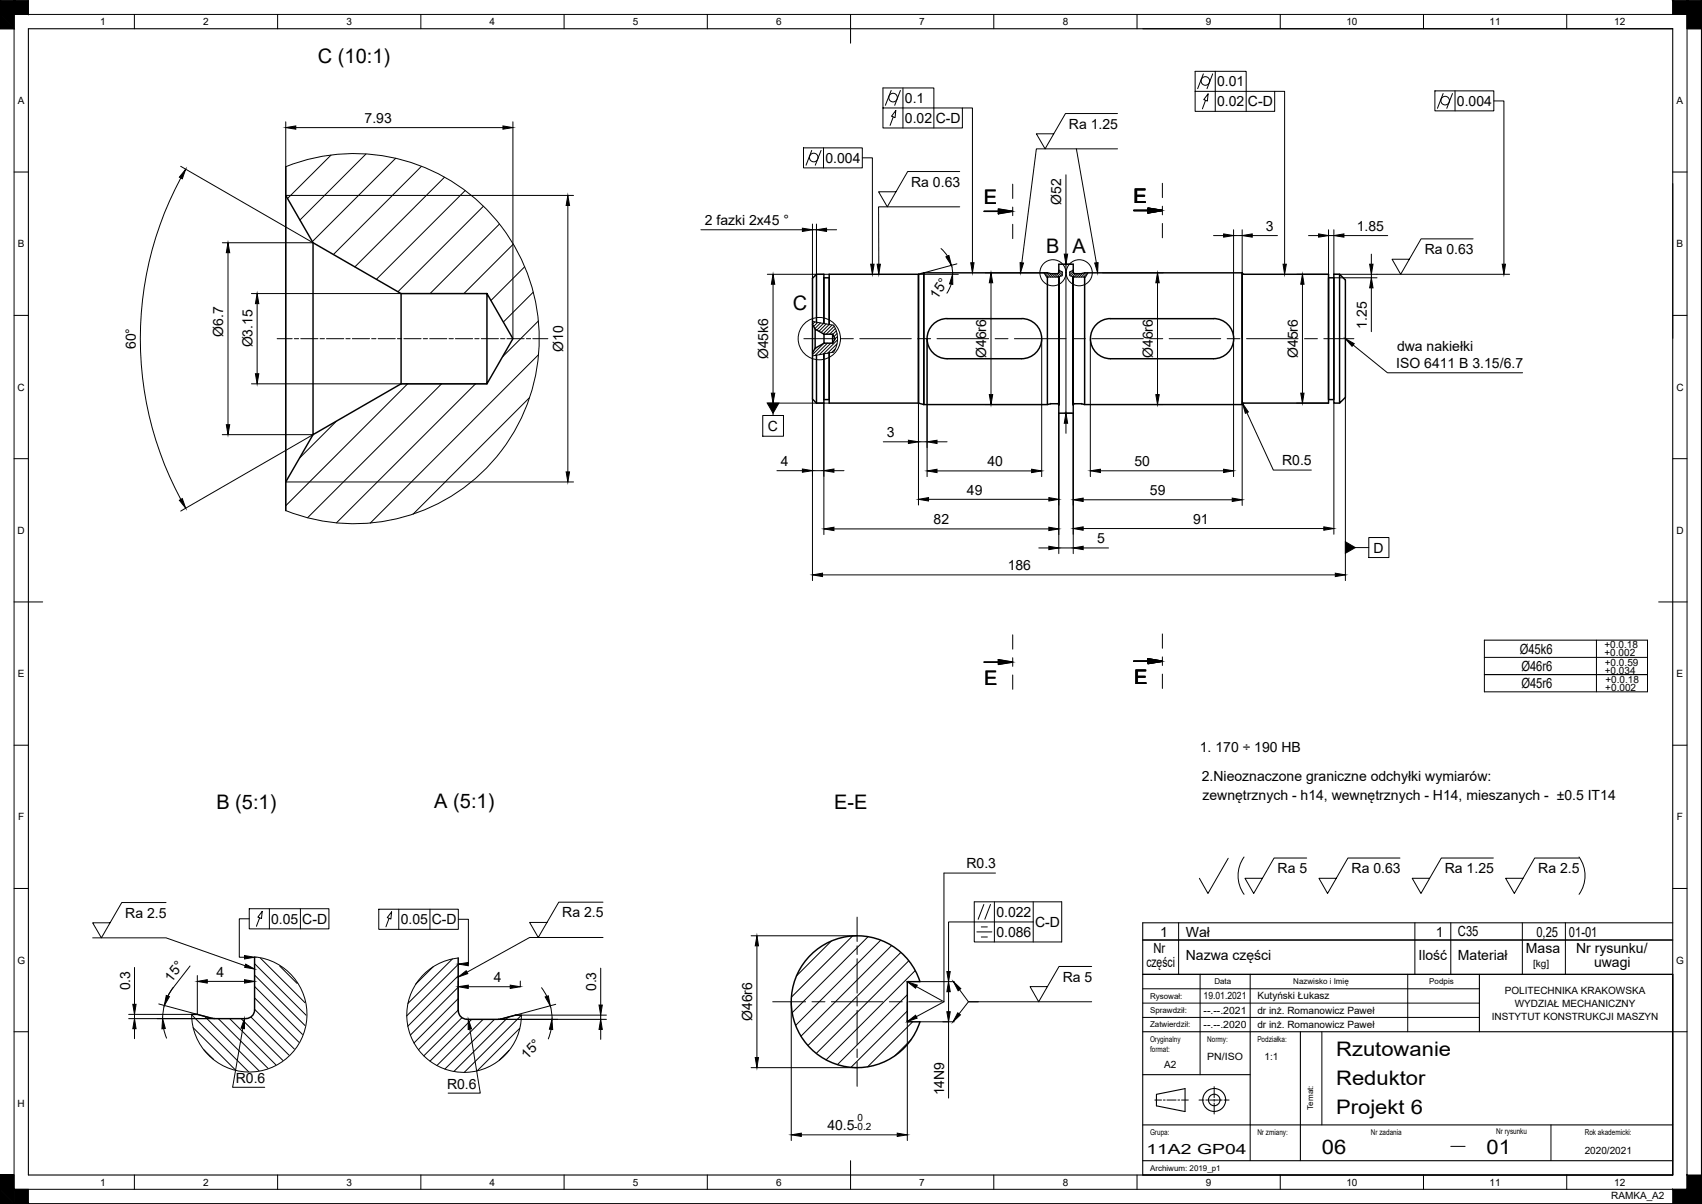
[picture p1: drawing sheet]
<svg xmlns="http://www.w3.org/2000/svg" width="594mm" height="420mm" viewBox="0 0 594 420" stroke-linecap="round" stroke-linejoin="round" font-family="sans-serif">
<!-- layer: AM_7 -->
<g fill="none" stroke="#000" stroke-width=".35">
<path d="M280.6 118.2h10.5M293.3 118.2h4.6M300.1 118.2h18M320.3 118.2h4.5M327.1 118.2h18M347.3 118.2h4.5M354.1 118.2h18M374.4 118.2h4.4M381.1 118.2h18M401.3 118.2h4.5M408.1 118.2h18M428.3 118.2h4.5"/>
<path d="M435.1 118.2h18M455.3 118.2h4.5M462.1 118.2h10.5M299.2 320v8.5M299.2 330.1v3M299.2 334.6v12M269.7 349.6h11.5M283.4 349.6h4.6M290.2 349.6h18M299.2 348.1v3M299.2 352.6v12M310.4 349.6h4.5"/>
<path d="M317.2 349.6h11.5M299.2 366.1v3M299.2 370.6v8.5"/>
</g>
<!-- layer: AM_0 -->
<g fill="none" stroke="#000" stroke-width=".51">
<path d="M99.7 58.2v120M99.7 68.2l9.6 16.5 30.7 17.7v31.5M109.3 84.7v67l30.7-17.8M285 95.7h2.6v17.2M287.6 96.9h1.8M320.6 95.7l1.9-.5v46l-1.9-.5zM365.6 96.7v44.5l1-.3M369 95.5h-2.3l-1.1-.3h-43.1v46h43.1M369.6 94.9v-2.7h5v2.7M369.6 94.9l-.2 .4-.4 .2M374.6 94.9l.2 .4 .4 .2h2.4M378.6 96.7v44.5l-1.1-.3"/>
<path d="M433.6 95.2v46M433.6 95.2h-55l-1.1 .3M433.6 95.2l.5 .5M434.1 95.7h29.6v45h-29.6l-.5 .5M463.7 96.9h1.9v42.5h-1.9zM467.6 95.7h-2v45h2M467.6 95.7l2 2v41l-2 2zM140 102.4h30M170 102.4l9 15.8-9 15.7zM283.6 113.2l.9 1.7M285 112.4v-16.7l-1.4 1.4v42.2l1.4 1.4M287.6 116.6l-3.1-1.7v6.6l3.1-1.7"/>
<path d="M287.6 116.6h3v3.2h-3zM289.4 113.2v-17.5h31.2v45h-31.2v-17.6M290.6 116.6l.9 1.6-.9 1.6M140 133.9h30M284.5 121.5l-.9 1.7M285 124v16.7M287.6 123.5v17.2h-2.6M287.6 139.4h1.8M109.3 151.7l-9.6 16.5M366.8 140.9h2.2M366.8 140.8l-.2 .1M369 140.8l.4 .2 .2 .5"/>
<path d="M369.6 141.2v-44.7v47.7h5v-47.7v44.7M375.2 140.9h2.2M375.2 140.8l-.4 .2-.2 .5M377.4 140.8l.2 .1M378.6 141.2h55M88.9 334.1v18.3a2.98 2.98 0 0 1-3 3M159.9 334.3l.1 18.4a2.98 2.98 0 0 0 3 3M66.8 354h2.1l5.2 1.4M74.1 355.3l.8 .1M74.8 355.5h11.1M162.9 355.7h11M174.7 355.6l-.7 .1"/>
<path d="M181.9 354.2h-1.9l-5.2 1.4M321.1 342.6a23 23 0 0 0-35.4-11.7 23 23 0 0 0 0 37.3 23 23 0 0 0 35.4-11.6"/>
</g>
<g fill="none" stroke="#000" stroke-width=".35">
<path d="M115.5 54.1l-15.1 15.2M127.7 53.8l-23 23M138.1 55.2l-29 29.1M147.1 58l-30.7 30.8M155.2 61.8l-31.3 31.3M162.3 66.5l-30.9 31M168.7 72l-29.8 29.8M174.3 78.2l-24.2 24.2M179.2 85.2l-17.3 17.2M183.1 93.1l-11.7 11.8M364.5 95.2l1.5 1.5M365.3 95.2l1.5 1.5"/>
<path d="M366.2 95.4l1.4 1.3M367.2 95.5l1.2 1.2M368 95.5l1.1 1.1M368.8 95.5l.9 1M369.4 95.3l1 1M369.6 94.3l1.2 .6v1.3l-1.8 .5h-3.7l-.9-1.5M369.6 94.7l1.2 1.2M370.3 94.7l.5 .4M373.9 94.7l-.5 .4M374.6 94.3l-1.2 .6v1.3l1.8 .5h3.7l.9-1.5M374.6 94.7l-1.2 1.2M374.8 95.3l-1 1"/>
<path d="M375.4 95.5l-1 1M376.2 95.5l-1.2 1.1M377 95.5l-1.2 1.2M377.9 95.4l-1.3 1.3M378.9 95.2l-1.5 1.5M379.7 95.2l-1.5 1.5M96.7 118.2h5.3M102.7 118.2h1.5M105 118.2h6M111.7 118.2h1.5M114 118.2h6M120.7 118.2h1.5"/>
<path d="M123 118.2h6M129.7 118.2h1.5M132 118.2h6M138.7 118.2h1.5M141 118.2h6M147.7 118.2h1.5M150 118.2h6M156.7 118.2h1.5M159 118.2h6M165.7 118.2h1.5M168 118.2h6M174.7 118.2h1.5"/>
<path d="M177 118.2h6M183.7 118.2h1.5M186 118.2h5.2M186.1 101.9l-10.4 10.5M187.9 112l-12.5 12.5M283.6 112.2l7.3 1.3M284.4 112.4l-.8 .8M285.4 112.5l-1.4 1.4M286.4 112.7l-2 2M287.4 112.9l-2.3 2.3M287.6 119.8l-4 4M288.4 113l-2.5 2.6"/>
<path d="M288.8 119.8l-4.3 4.2M289.4 113.2l-2.8 2.8M290 119.8l-4 4M290.4 113.4l-3 3.1M291 113.5a8.7 8.7 0 0 1 0 9.4l-7.4 1.3M291.2 113.9l-2.8 2.7M291.5 114.6l-1.9 2M291.9 115.5l-1.2 1.2M292.1 116.4l-1 1.1M292.3 117.5l-.8 .8M292.3 118.6l-4.9 4.9M142.3 133.9l-42.6 42.6"/>
<path d="M154.1 133.9l-46.7 46.8M166 133.9l-48.6 48.6M184.8 138.8l-40.6 40.6M188 123.8l-58.8 58.7M284.8 121.4l-.4 .4M291.5 121.8l-1.2 1.2M292.1 120l-3.3 3.3M117.4 147l-12.8 12.8M88.9 336.3l17.9 18M90.9 334.4l15.6 15.5M97.6 337.1l6.1 6.1M151.2 337.4l-6.1 6.1"/>
<path d="M157.9 334.6l-15.5 15.6M159.9 336.6l-18 17.9M66.8 354.1l19.9 19.9M67.4 358.6l14.8 14.8M71.4 354.7l19 19M76.2 355.5l17.4 17.3M80.2 355.5l16.1 16.1M84.2 355.5l14.6 14.6M87.6 354.9l13.3 13.3M88.9 352.2l13.8 13.9M88.9 348.2l15.5 15.5M88.9 344.3l16.7 16.7"/>
<path d="M88.9 340.3l17.6 17.6M159.9 352.5l-13.9 13.9M159.9 348.5l-15.4 15.5M159.9 344.5l-16.7 16.7M159.9 340.5l-17.6 17.6M161.2 355.2l-13.3 13.3M164.6 355.7l-14.5 14.6M168.6 355.7l-16.1 16.2M172.6 355.7l-17.3 17.4M177.4 354.9l-19 19M181.4 358.9l-14.8 14.8M181.9 354.3l-19.8 19.9"/>
<path d="M71.1 366.3l3.5 3.4M177.7 366.5l-3.5 3.5"/>
</g>
<!-- layer: AM_0N -->
<path d="M330.6 111.2h26a7 7 0 0 1 7 7 7 7 0 0 1-7 7h-26M330.6 111.2a7 7 0 0 0-7 7 7 7 0 0 0 7 7M383 112.9a7 7 0 0 1 4.6-1.7h36a7 7 0 0 1 7 7 7 7 0 0 1-7 7h-36a7 7 0 0 1-6.5-4.6 7 7 0 0 1 1.9-7.7zM316.7 356.3l.3 .3h4.1M317 342.6h4.1M317 342.5l-.3 .3v13.8" fill="none" stroke="#000" stroke-width=".51"/>
<!-- layer: AM_5 -->
<g fill="none" stroke="#000" stroke-width=".35">
<path d="M308.2 37.7h27.7v7h-27.7v-14h17.8v14M311.1 31.6l-2.1 5.1M312.7 38.6l-.3 2.5-1.2-.5zM314.3 31.6l-2 5.1M315.2 30.7v14M335.9 37.7h3.5v54M390.1 39.6h-18.2l-7.1 12.3-3.1-5.2h6.1M417.2 31.9h27.7v7h-27.7v-14h17.8v14M420 25.8l-2 5.1M420.8 35l-1.1 3M421.7 32.8l-.3 2.5-1.2-.5zM423.3 25.8l-2 5.1"/>
<path d="M424.2 24.9v14M444.9 31.9h3.5v60.3M500.8 31.7h20.6v7h-20.6zM503.7 32.6l-2 5.2M507 32.6l-2 5.2M507.9 31.7v7M521.4 35.2h3.5v57M63.1 58l46.2 26.7h-31.7M99.7 42.5v135.7M103.3 44.5h72.3M179 42.5v75.7M280.5 51.6h20.5v7h-20.5z"/>
<path d="M283.3 52.5l-2 5.2M286.6 52.5l-2 5.2M287.4 51.6v7M301 55.1h3.5v37.1M311.8 40.8l-1.1 3M335 59.9h-18.2l-7.1 12.3-3-5.3h6M375.7 51.9l7 39.8M390.1 51.9h-28.4l-5 39.8M63.1 62.1a118.3 118.3 0 0 0 0 112.2M99.7 68.2h100.5M198.2 71.7v93M283.6 78.2v18.9"/>
<path d="M285 78.2v17.5M335 72.2h-28.3v20M372.1 61v27.7M79.6 88.2v60M244.6 80.2h35.5M267.8 95.7h21.6M269.8 99.2v38M283.6 80.2h1.4M288.5 80.2h3.5M320.6 95.7h13.9M328.5 86.7l2.2 2.7M332 99.2l-1.5 3.1"/>
<path d="M332.1 92.6l.4 3.1M334 92.1l-11.5 3.1M343.9 95.2h21.7M345.9 98.7v39M371.6 92.2h2.5M372.1 92.2v52M384.9 95.2h21.1M404 98.7v39M423.6 82.2h3.5M430.6 80.2v86.1M430.6 82.2h3M433.6 80.2v38"/>
<path d="M437.1 82.2h8.8M454.6 99.2v38M456.7 82.2h3.5M463.7 80.2v15.5h-11.1M463.7 82.2h1.9M465.6 80.2v15.5h61.3M465.6 96.9h15.1M469.1 82.2h15.3M478.7 88.7v3.5M478.7 95.7v1.2M514.2 83.4h-18.2l-7.1 12.3-3-5.2h6.1M87.8 102.4h82.2"/>
<path d="M89.7 106v24.4M320.6 118.2v58M323.6 118.2v48.1M363.6 118.2v48.1M380.6 118.2v48.1M478.7 100.5v15.2M87.8 133.9h82.2M283.6 139.3v63.3M469.6 138.7v63.9M472.3 120.4l12 9.7h47.2M77.6 151.7h31.7l-46.2 26.7M266.2 145h7.3v7.2h-7.3z"/>
<path d="M267.8 140.7h21.6M269.8 144.2v.8M287.6 140.7v45.9M308.3 154.2h8.8M320.6 154.2h3M327.1 154.2h3.5M343.9 141.2h21.7M369.6 144.2v49M371.6 144.2h2.5M372.1 147.7v3.5M374.6 144.2v49M404 141.2h2"/>
<path d="M433.6 141.2v35.2M435.2 144l9.3 20h13.2M452.6 140.7h11.1M465.6 140.7v45.7M99.7 168.2h100.5M271.2 164.3h8.9M283.6 164.3h4M291.1 164.3h3.5M324.1 174.2h42M327.1 164.3h33M378.1 174.4h52M384.1 164.3h43"/>
<path d="M291.1 184.6h75M362.6 191.2h3.5M369.6 191.2h5M378.1 191.2h8.8M378.1 184.4h84M473.1 191.1h4.7M477.8 187.6h7v7h-7zM287.1 200.6h179M428.7 299.5l-7.1 12.3-3-5.3M434.2 299.1a11.2 11.2 0 0 0 0 13M456.1 299.4h-11.4l-7.1 12.4-3-5.3h6M488.7 299.4h-18.2l-7.1 12.4-3-5.3h6"/>
<path d="M521.3 299.4h-18.2l-7.1 12.4-3.1-5.3h6.1M551.1 299.4h-15.4l-7.1 12.4-3.1-5.3h6.1M551.2 299.1a11.2 11.2 0 0 1 0 13M87 317.1h27.8v7h-27.8zM91.5 318.1l-.2 2.4-1.3-.5zM94 317.1v7M104.9 317.1v7M132.2 317.3h27.8v7h-27.8zM136.7 318.2l-.3 2.5-1.2-.5zM139.2 317.3v7M150.1 317.3v7M210.5 314.8h-15.5l-7.1 12.4-3-5.3h6"/>
<path d="M329.5 304.7h18M340.1 314.7h30.5v14h-30.5zM343.4 315.6l-2 5.2M345.7 315.6l-2 5.2M347.1 314.7v14M360.6 314.7v14M46.9 337.6v12.9M66.3 337.1l-5.8 7.5M87 320.6h-3.5v13.5h1.8M90.6 320.3l-1.1 3M135.8 320.5l-1.1 2.9M160 320.8h3.5l-.1 15.6"/>
<path d="M209.7 337.9v12.8M210.5 327.2h-25.6l-21.9 12.1M262.2 326.6h37M264.2 330.1v39M341 325.2h5.2M342.5 323.5h2.1M342.5 327h2.1M360.6 321.7h-29.5v17.3M381 337.3h-11.3l-7.2 12.3-3-5.3h6.1M44.9 355.5h29.9M46.9 354v1.5M46.9 359v3.5"/>
<path d="M55.4 350.4l18.7 5M57.1 358.9l1 3.4M60.5 344.6l-1.9 3M60.5 344.6a17.7 17.7 0 0 0-3.7 10.9M68.9 340.4v13.6h-24M72.3 342.5h13M84.8 358.9l-3.6 20.5h11.2M88.9 340.4v2.1M159.9 342.3v10.4M163.4 344.3h14.7M164 359.2l3.6 22.3h-11.2M173.9 355.7h37.8"/>
<path d="M180 354.2h31.7M181.6 342.3v2M189 344.7l1.9 3M192.1 351l.6 4.7M192.4 359.2l-1 3.4M194 350.5l-19.2 5.1M209.7 354.2v1.5M209.7 359.2v3.5M276.2 349.6v48.4M316.7 349.6v48.4M319.9 344.3l9.6 5.3-9.7 5.2M321.1 342.6h12"/>
<path d="M329.1 356.6h2v26.6M331.1 346.1v7M334.9 345.4l3.1 4.2h3.5M381 349.6h-43l-3.2 4.2M262.2 372.6h37M279.7 396h33.5"/>
<circle cx="311.7" cy="34.1" r="1.5"/>
<circle cx="420.7" cy="28.3" r="1.5"/>
<circle cx="504.4" cy="35.1" r="1.5"/>
<circle cx="284" cy="55" r="1.5"/>
</g>
<g fill="#000" stroke="#000" stroke-width=".35">
<path d="M99.7 44.5l3.6-.6v1.2zM175.6 43.9l3.4 .6-3.4 .6zM64.8 59.1l-1.2 3.3-1-.6zM198.2 68.2l.6 3.5h-1.2zM280.1 79.6l3.5 .6-3.5 .6zM285 80.2l3.5-.6v1.2zM79.6 84.7l.6 3.5h-1.2zM269.8 95.7l.6 3.5h-1.2zM303.9 92.2h1.2l-.6 3.5zM306.2 92.2h1.1l-.6 3.5zM330.2 89.6l1-.4 .9 3.4zM332.5 95.7l.1 3.5-1.2-.1z"/>
<path d="M338.8 91.7h1.2l-.6 3.5zM345.9 95.2l.6 3.5h-1.2zM356.1 91.7l1.2 .1-1.1 3.4zM371.5 88.7h1.2l-.6 3.5zM382.1 91.8l1.2-.1-.2 3.5zM404 95.2l.6 3.5h-1.2zM427.1 81.6l3.5 .6-3.5 .6zM433.6 82.2l3.5-.6v1.2zM447.8 92.2h1.2l-.6 3.5zM454.6 95.7l.6 3.5h-1.2zM460.2 81.6l3.5 .6-3.5 .6zM465.6 82.2l3.5-.6v1.2z"/>
<path d="M478.1 92.2h1.2l-.6 3.5zM524.3 92.2h1.2l-.6 3.5zM89.7 102.4l.6 3.6h-1.1zM478.7 96.9l.6 3.6h-1.2zM89.2 130.4h1.1l-.6 3.5zM269.2 137.2h1.2l-.6 3.5zM345.3 137.7h1.2l-.6 3.5zM403.4 137.7h1.2l-.6 3.5zM454 137.2h1.2l-.6 3.5zM469.6 118.2l3.1 1.7-.8 1zM79 148.2h1.2l-.6 3.5zM267.8 140.7h4.1l-2.1 3.5z"/>
<path d="M317.1 153.6l3.5 .6-3.5 .6zM323.6 154.2l3.5-.6v1.2zM372.1 144.2l.6 3.5h-1.2zM433.7 140.8l2 3-1 .4zM62.6 174.6l1-.6 1.2 3.3zM197.6 164.7h1.2l-.6 3.5zM280.1 163.7l3.5 .6-3.5 .5zM287.6 164.3l3.5-.6v1.1zM320.6 174.2l3.5-.5v1.1zM323.6 164.3l3.5-.6v1.2zM360.1 163.7l3.5 .6-3.5 .6zM366.1 173.7l3.5 .5-3.5 .6z"/>
<path d="M374.6 174.4l3.5-.6v1.2zM380.6 164.3l3.5-.6v1.2zM427.1 163.7l3.5 .6-3.5 .6zM430.1 173.8l3.5 .6-3.5 .6zM287.6 184.6l3.5-.6v1.2zM366.1 190.6l3.5 .6-3.5 .6zM366.1 184l3.5 .6-3.5 .6zM374.6 191.2l3.5-.6v1.2zM374.6 184.4l3.5-.5v1.1zM462.1 183.9l3.5 .5-3.5 .6zM469.6 189.1l3.5 2-3.5 2zM283.6 200.6l3.5-.6v1.2z"/>
<path d="M466.1 200l3.5 .6-3.5 .6zM85.3 333.5l3.6 .6-3.6 .5zM159.9 341l2.8-2.2 .6 1zM159.9 336.4l3.5-.5v1.1zM264.2 326.6l.6 3.5h-1.2zM330.5 339h1.2l-.6 3.6zM46.9 355.5l.6 3.5h-1.1zM46.4 350.5h1.1l-.6 3.5zM56.8 355.5l.9 3.4-1.2 .1zM58 347.4l1.1 .4-1.7 3.1zM68.9 342.5l3.4-.6v1.2zM85.3 355.4v3.6l-1.1-.2z"/>
<path d="M85.3 341.9l3.6 .6-3.6 .6zM159.9 344.3l3.5-.5v1.1zM163.4 355.7l1.2 3.3-1.2 .2zM178.1 343.8l3.5 .5-3.5 .6zM190.3 347.9l1.1-.4 .7 3.5zM192.7 355.7l.2 3.6-1.1-.1zM209.7 355.7l.5 3.5h-1.1zM209.1 350.7h1.1l-.5 3.5zM316.8 342.6l3.4 1.2-.6 1zM316.8 356.4l2.8-2.1 .5 1zM331.1 342.6l.6 3.5h-1.2zM330.5 353.1h1.2l-.6 3.5z"/>
<path d="M332.8 342.6l2.6 2.4-1 .7zM334.3 353.4l.9 .8-2.5 2.4zM263.6 369.1h1.2l-.6 3.5zM276.2 396l3.5-.6v1.2zM313.2 395.4l3.5 .6-3.5 .6z"/>
</g>
<!-- layer: osie -->
<path d="M343.5 73.7h5M348.5 72.9l5 .8-5 .9zM395.7 73.4h5M400.7 72.6l5 .8-5 .9zM343.5 231.1h5M348.5 230.2l5 .9-5 .8zM395.7 230.8h5M400.7 229.9l5 .9-5 .8z" fill="none" stroke="#000" stroke-width=".51"/>
<path d="M348.5 72.9l5 .8-5 .9zM400.7 72.6l5 .8-5 .9zM348.5 230.2l5 .9-5 .8zM400.7 229.9l5 .9-5 .8z" fill="#000" stroke="#000" stroke-width=".35"/>
<!-- layer: AM_4 -->
<g fill="none" stroke="#000" stroke-width=".35">
<circle cx="367.5" cy="95.2" r="4.6"/>
<circle cx="376.7" cy="95.2" r="4.6"/>
<circle cx="286" cy="118.2" r="7.4"/>
</g>
<!-- layer: 5 wymiarowanie -->
<g fill="none" stroke="#000" stroke-width=".35">
<path d="M99.7 58.2a64.6 64.6 0 0 1 88.5 60 64.6 64.6 0 0 1-88.5 60M353.5 64.3v5M353.5 72.3v3M353.5 78.3v5M405.7 64v5M405.7 72v3M405.7 78v5M285 83.7v12M433.7 140.6l.2 .5M353.5 221.5v5M353.5 229.5v3M353.5 235.5v5"/>
<path d="M405.7 221.2v5M405.7 229.2v3M405.7 235.2v5M575.1 223.4v18M58 315h-15.5l-7.1 12.3-3.1-5.3h6.1M329.5 304.7v44.9M32.3 327.3h25.7l27.6 9.7M88.9 333.9a20.1 20.1 0 0 1 18.2 21.3 20.1 20.1 0 0 1-20.7 18.9 20.1 20.1 0 0 1-19.5-20.1M160 334.3a20 20 0 0 0-18 21.3 20 20 0 0 0 20.7 18.6 20 20 0 0 0 19.3-20M321.1 356.6h12"/>
</g>
<!-- layer: AM_8 -->
<path d="M290.2 328.4l-12.2 12.1M297.6 326.6l-21.4 21.4M303 326.9l-26.5 26.5M307.4 328.1l-29.7 29.7M311.2 329.9l-31.6 31.7M314.5 332.4l-32.5 32.5M317.2 335.3l-32.3 32.3M319.4 338.7l-31.1 31.2M316.7 347.1l-24.4 24.4M316.7 352.8l-19.7 19.7M318.6 356.6l-15.7 15.7M318 362.8l-5.6 5.6" fill="none" stroke="#000" stroke-width=".35"/>
<!-- layer: 5 wymiarowanie -->
<path d="M85.8 336.5l3.1 1.7-3.5-.6z" fill="#000" stroke="#000" stroke-width=".35"/>
<!-- layer: 0A widoczne krawedzie i zarysy -->
<g fill="none" stroke="#000" stroke-width=".38">
<path d="M9.9 10h574v400h-574zM593.9 .2v419.8h-593.9M518.1 223.4h57M398.9 328h185M583.9 322h-185v88M398.9 340h185M516.4 340v20M398.9 375h37.5M398.9 360h185M436.4 360v32.6M453.9 360v45M398.9 392.6h185"/>
<path d="M403.6 381.9l10-2v8l-10-2zM398.9 405h185"/>
<circle cx="423.8" cy="383.9" r="4"/>
<circle cx="423.8" cy="383.9" r="2.01"/>
</g>
<!-- layer: TB_RYS -->
<g fill="none" stroke="#000" stroke-width=".35">
<path d="M518.1 235.4h57M518.1 223.4v18h57M518.1 229.4h57M557.2 223.4v18M398.9 328h185M411.4 322v18M493.9 322v18M506.4 322v18M531.4 322v18M546.4 322v18M398.9 355h117.5M398.9 350.1h117.5"/>
<path d="M398.9 345.1h117.5M418.9 340v35M436.4 340v20M491.4 340v20M461.4 360v32.6M436.4 392.6v12.4M541.4 392.6v12.4M506.4 400.1h5"/>
</g>
<!-- layer: 7 osie -->
<g fill="none" stroke="#000" stroke-width=".35">
<path d="M423.8 379.2v3.8M403.1 383.9h2.3M406.1 383.9h.6M407.3 383.9h3.2M411.1 383.9h.7M412.4 383.9h2.4M418.5 383.9h1.7M420.9 383.9h.6M422.1 383.9h3.2M423.8 383.7v.6M423.8 384.9v3.8M426 383.9h.6"/>
<path d="M427.2 383.9h1.8"/>
</g>
<!-- layer: RAMKA -->
<g fill="none" stroke="#000" stroke-width=".35">
<path d="M4.9 .2v9.8h-4.9M4.9 5h584v410h-584zM9.9 .2v4.8h-9.9M46.9 5v5M96.9 5v5M146.9 5v5M196.9 5v5M246.9 5v5M296.9 5v10.1M346.9 5v5M396.9 5v5M398.9 10h185"/>
<path d="M446.9 5v5M496.9 5v5M546.9 5v5M583.9 .2v4.8h10v-4.8v9.8h-5v-9.8M4.9 60h5M583.9 64.1v54M583.9 60h5M4.9 110.1h5M583.9 110.1h5M4.9 160.1h5M583.9 160.1h5M4.9 210.1h10"/>
<path d="M579 210.1h9.9M4.9 260.1h5M583.9 260.1h5M4.9 310h5M583.9 310h5M583.9 340v70h-185M4.9 360h5M583.9 360h5M46.9 410v5M96.9 410v5M146.9 410v5M196.9 410v5"/>
<path d="M246.9 410v5M296.9 405v10M346.9 410v5M396.9 410v5M446.9 410v5M496.9 410v5M546.9 410v5"/>
</g>
<g fill="#000" stroke="#000" stroke-width=".35">
<path d="M0 5.1l4.9 4.9h-4.9zM0 .2h4.9v4.8zM5 .2h4.9v4.8zM584 .2h4.9v4.8zM589 .2h4.9v4.8zM0 410.1l4.9 4.9h-4.9zM0 415.1l4.9 4.9h-4.9z"/>
<path d="M0 .2v4.8h4.9zM0 .2l4.9 4.8z"/>
<path d="M4.9 .2v4.8h5zM4.9 .2l5 4.8z"/>
<path d="M0 5.1l4.9 4.9v-5zM0 5h4.9z"/>
<path d="M583.9 .2v4.8h5zM583.9 .2l5 4.8z"/>
<path d="M588.9 .2v4.8h5zM588.9 .2l5 4.8z"/>
<path d="M588.9 5l5 5v-5zM588.9 5l5 5h-5z"/>
<path d="M0 410.1l4.9 4.9v-5zM0 410h4.9z"/>
<path d="M4.9 415l5 5v-5zM4.9 415l5 5h-5z"/>
<path d="M583.9 415l5 5v-5zM583.9 415l5 5h-5z"/>
<path d="M588.9 410l5 5v-5zM588.9 410l5 5h-5z"/>
<path d="M588.9 415l5 5v-5zM588.9 415l5 5h-5z"/>
<path d="M0 415.1l4.9 4.9v-5zM0 415h4.9z"/>
</g>
<g font-size="7">
<text x="111" y="22.1">C (10:1)</text>
<text x="343.5" y="71.2">E</text>
<text x="395.7" y="71">E</text>
<text x="365.1" y="88.1">B</text>
<text x="374.4" y="88.1">A</text>
<text x="276.7" y="108.3">C</text>
<text x="343.6" y="239.1">E</text>
<text x="395.9" y="238.8">E</text>
<text x="151.6" y="281.9">A (5:1)</text>
<text x="75.5" y="282.3">B (5:1)</text>
<text x="291.2" y="282.3">E-E</text>
<text x="466.4" y="368.6">Rzutowanie</text>
<text x="466.4" y="378.5">Reduktor</text>
<text x="466.4" y="388.6">Projekt 6</text>
<text x="461.4" y="402.5">06</text>
<text x="518.9" y="402.5">01</text>
</g>
<g font-size="4.9">
<text x="315.8" y="35.9">0.1</text>
<text x="424.9" y="30.1">0.01</text>
<text x="424.9" y="37.1">0.02</text>
<text x="435.6" y="37.1">C-D</text>
<text x="508.6" y="37">0.004</text>
<text x="127.3" y="43">7.93</text>
<text x="315.8" y="42.9">0.02</text>
<text x="326.6" y="42.9">C-D</text>
<text x="373.1" y="44.9">Ra 1.25</text>
<text x="288.1" y="56.8">0.004</text>
<text x="318.1" y="65.1">Ra 0.63</text>
<text x="370.4" y="71.5" transform="rotate(-90 370.4 71.5)">Ø52</text>
<text x="246" y="78.7">2 fazki 2x45 °</text>
<text x="441.9" y="80.6">3</text>
<text x="473.5" y="80.6">1.85</text>
<text x="497.3" y="88.6">Ra 0.63</text>
<text x="327.1" y="104.6" transform="rotate(-56 327.1 104.6)">15°</text>
<text x="77.9" y="117.6" transform="rotate(-90 77.9 117.6)">Ø6.7</text>
<text x="477.1" y="114.8" transform="rotate(-90 477.1 114.8)">1.25</text>
<text x="47.4" y="121.8" transform="rotate(-90 47.4 121.8)">60°</text>
<text x="88.1" y="121.2" transform="rotate(-90 88.1 121.2)">Ø3.15</text>
<text x="196.6" y="122.9" transform="rotate(-90 196.6 122.9)">Ø10</text>
<text x="268.2" y="125.4" transform="rotate(-90 268.2 125.4)">Ø45k6</text>
<text x="344.3" y="125" transform="rotate(-90 344.3 125)">Ø46r6</text>
<text x="402.4" y="125" transform="rotate(-90 402.4 125)">Ø46r6</text>
<text x="453" y="125" transform="rotate(-90 453 125)">Ø45r6</text>
<text x="487.6" y="122.4">dwa nakiełki</text>
<text x="487.3" y="128.3">ISO 6411 B 3.15/6.7</text>
<text x="268.1" y="150.4">C</text>
<text x="309.6" y="152.6">3</text>
<text x="272.6" y="162.7">4</text>
<text x="344.7" y="162.8">40</text>
<text x="396" y="162.8">50</text>
<text x="447.5" y="162.2">R0.5</text>
<text x="337.5" y="172.7">49</text>
<text x="401.4" y="172.8">59</text>
<text x="325.9" y="183">82</text>
<text x="416.4" y="182.9">91</text>
<text x="382.9" y="189.7">5</text>
<text x="479.5" y="192.8">D</text>
<text x="351.7" y="199.1">186</text>
<text x="530.4" y="228.3">Ø45k6</text>
<text x="531" y="234.1">Ø46r6</text>
<text x="531" y="240.2">Ø45r6</text>
<text x="418.8" y="262.4">1. 170 ÷ 190 HB</text>
<text x="419.5" y="272.7">2.Nieoznaczone graniczne odchyłki wymiarów:</text>
<text x="419.7" y="279.1">zewnętrznych - h14, wewnętrznych - H14, mieszanych - ±0.5 IT14</text>
<text x="337.4" y="302.9">R0.3</text>
<text x="445.9" y="304.7">Ra 5</text>
<text x="471.8" y="304.7">Ra 0.63</text>
<text x="504.3" y="304.7">Ra 1.25</text>
<text x="536.9" y="304.7">Ra 2.5</text>
<text x="43.7" y="320.2">Ra 2.5</text>
<text x="94.7" y="322.4">0.05</text>
<text x="105.5" y="322.4">C-D</text>
<text x="139.9" y="322.5">0.05</text>
<text x="150.7" y="322.6">C-D</text>
<text x="196.3" y="320.1">Ra 2.5</text>
<text x="347.8" y="320">0.022</text>
<text x="361.3" y="323.5">C-D</text>
<text x="347.8" y="326.9">0.086</text>
<text x="404.9" y="327">1</text>
<text x="413.9" y="327">Wał</text>
<text x="501.1" y="327">1</text>
<text x="508.9" y="326.6">C35</text>
<text x="536.3" y="327">0,25</text>
<text x="547.6" y="327">01-01</text>
<text x="402.6" y="332.5">Nr</text>
<text x="413.9" y="335">Nazwa części</text>
<text x="495.1" y="335">Ilość</text>
<text x="508.9" y="335">Materiał</text>
<text x="532.6" y="332.5">Masa</text>
<text x="550.1" y="332.5">Nr rysunku/</text>
<text x="75.6" y="341">4</text>
<text x="400.1" y="337.5">części</text>
<text x="556.4" y="337.5">uwagi</text>
<text x="45.4" y="345.7" transform="rotate(-90 45.4 345.7)">0.3</text>
<text x="59.9" y="342.9" transform="rotate(-52 59.9 342.9)">15°</text>
<text x="172.3" y="342.9">4</text>
<text x="208.1" y="345.9" transform="rotate(-90 208.1 345.9)">0.3</text>
<text x="370.9" y="342.5">Ra 5</text>
<text x="262.6" y="356.4" transform="rotate(-90 262.6 356.4)">Ø46r6</text>
<text x="184" y="370" transform="rotate(-47 184 370)">15°</text>
<text x="82.3" y="377.9">R0.6</text>
<text x="156" y="379.9">R0.6</text>
<text x="329.5" y="382.2" transform="rotate(-90 329.5 382.2)">14N9</text>
<text x="288.8" y="394.5">40.5</text>
<text x="400.1" y="402.5">11A2 GP04</text>
</g>
<g font-size="3.5">
<text x="34.9" y="8.8">1</text>
<text x="70.9" y="8.8">2</text>
<text x="120.9" y="8.8">3</text>
<text x="170.9" y="8.8">4</text>
<text x="220.9" y="8.8">5</text>
<text x="270.9" y="8.8">6</text>
<text x="320.9" y="8.8">7</text>
<text x="370.9" y="8.8">8</text>
<text x="420.9" y="8.8">9</text>
<text x="469.9" y="8.8">10</text>
<text x="519.9" y="8.8">11</text>
<text x="563.4" y="8.8">12</text>
<text x="6.2" y="36.3">A</text>
<text x="585.2" y="36.3">A</text>
<text x="6.2" y="86.3">B</text>
<text x="585.2" y="86.3">B</text>
<text x="6.1" y="136.3">C</text>
<text x="585.1" y="136.3">C</text>
<text x="6.1" y="186.3">D</text>
<text x="585.1" y="186.3">D</text>
<text x="560" y="226.2">+0.0.18</text>
<text x="560" y="229">+0.002</text>
<text x="560.2" y="232.3">+0.0.59</text>
<text x="6.2" y="236.3">E</text>
<text x="560.2" y="235.1">+0.034</text>
<text x="560.4" y="238.3">+0.0.18</text>
<text x="585.2" y="236.3">E</text>
<text x="560.3" y="241">+0.002</text>
<text x="6.3" y="286.3">F</text>
<text x="585.3" y="286.3">F</text>
<text x="6.1" y="336.3">G</text>
<text x="535.1" y="337.5">[kg]</text>
<text x="585" y="336.3">G</text>
<text x="525.2" y="347">POLITECHNIKA KRAKOWSKA</text>
<text x="420.1" y="348.8">19.01.2021</text>
<text x="420.1" y="353.8">--.--.2021</text>
<text x="438.9" y="348.8">Kutyński Łukasz</text>
<text x="438.9" y="353.8">dr inż. Romanowicz Paweł</text>
<text x="528.7" y="351.5">WYDZIAŁ MECHANICZNY</text>
<text x="420.1" y="358.8">--.--.2020</text>
<text x="438.9" y="358.8">dr inż. Romanowicz Paweł</text>
<text x="520.7" y="356">INSTYTUT KONSTRUKCJI MASZYN</text>
<text x="421.4" y="370">PN/ISO</text>
<text x="441.4" y="370">1:1</text>
<text x="406.4" y="372.6">A2</text>
<text x="6.1" y="386.3">H</text>
<text x="298.2" y="394.5">-0.2</text>
<text x="299.3" y="391.1">0</text>
<text x="553.1" y="402.5">2020/2021</text>
<text x="34.9" y="413.8">1</text>
<text x="70.9" y="413.8">2</text>
<text x="120.9" y="413.8">3</text>
<text x="170.9" y="413.8">4</text>
<text x="220.9" y="413.8">5</text>
<text x="270.9" y="413.8">6</text>
<text x="320.9" y="413.8">7</text>
<text x="370.9" y="413.8">8</text>
<text x="420.9" y="413.8">9</text>
<text x="469.9" y="413.8">10</text>
<text x="519.9" y="413.8">11</text>
<text x="563.4" y="413.8">12</text>
<text x="562.4" y="418.4">RAMKA_A2</text>
</g>
<g font-size="2.8">
<text x="423.9" y="343.5">Data</text>
<text x="451.4" y="343.5">Nazwisko i Imię</text>
<text x="498.9" y="343.5">Podpis</text>
<text x="401.4" y="353.5">Sprawdził:</text>
<text x="401.4" y="348.5">Rysował:</text>
<text x="401.4" y="358.5">Zatwierdził:</text>
<text x="401.4" y="363.6">Oryginalny</text>
<text x="421.4" y="363.6">Normy:</text>
<text x="438.9" y="363.6">Podziałka:</text>
<text x="401.4" y="366.9">format:</text>
<text x="458.4" y="387.5" transform="rotate(-90 458.4 387.5)">Temat:</text>
<text x="522.2" y="395.7">Nr rysunku</text>
<text x="401.4" y="396">Grupa:</text>
<text x="438.9" y="396">Nr zmiany:</text>
<text x="478.5" y="396">Nr zadania</text>
<text x="553.2" y="396">Rok akademicki:</text>
<text x="401.4" y="408.6">Archiwum: 2019_p1</text>
</g>
</svg>
